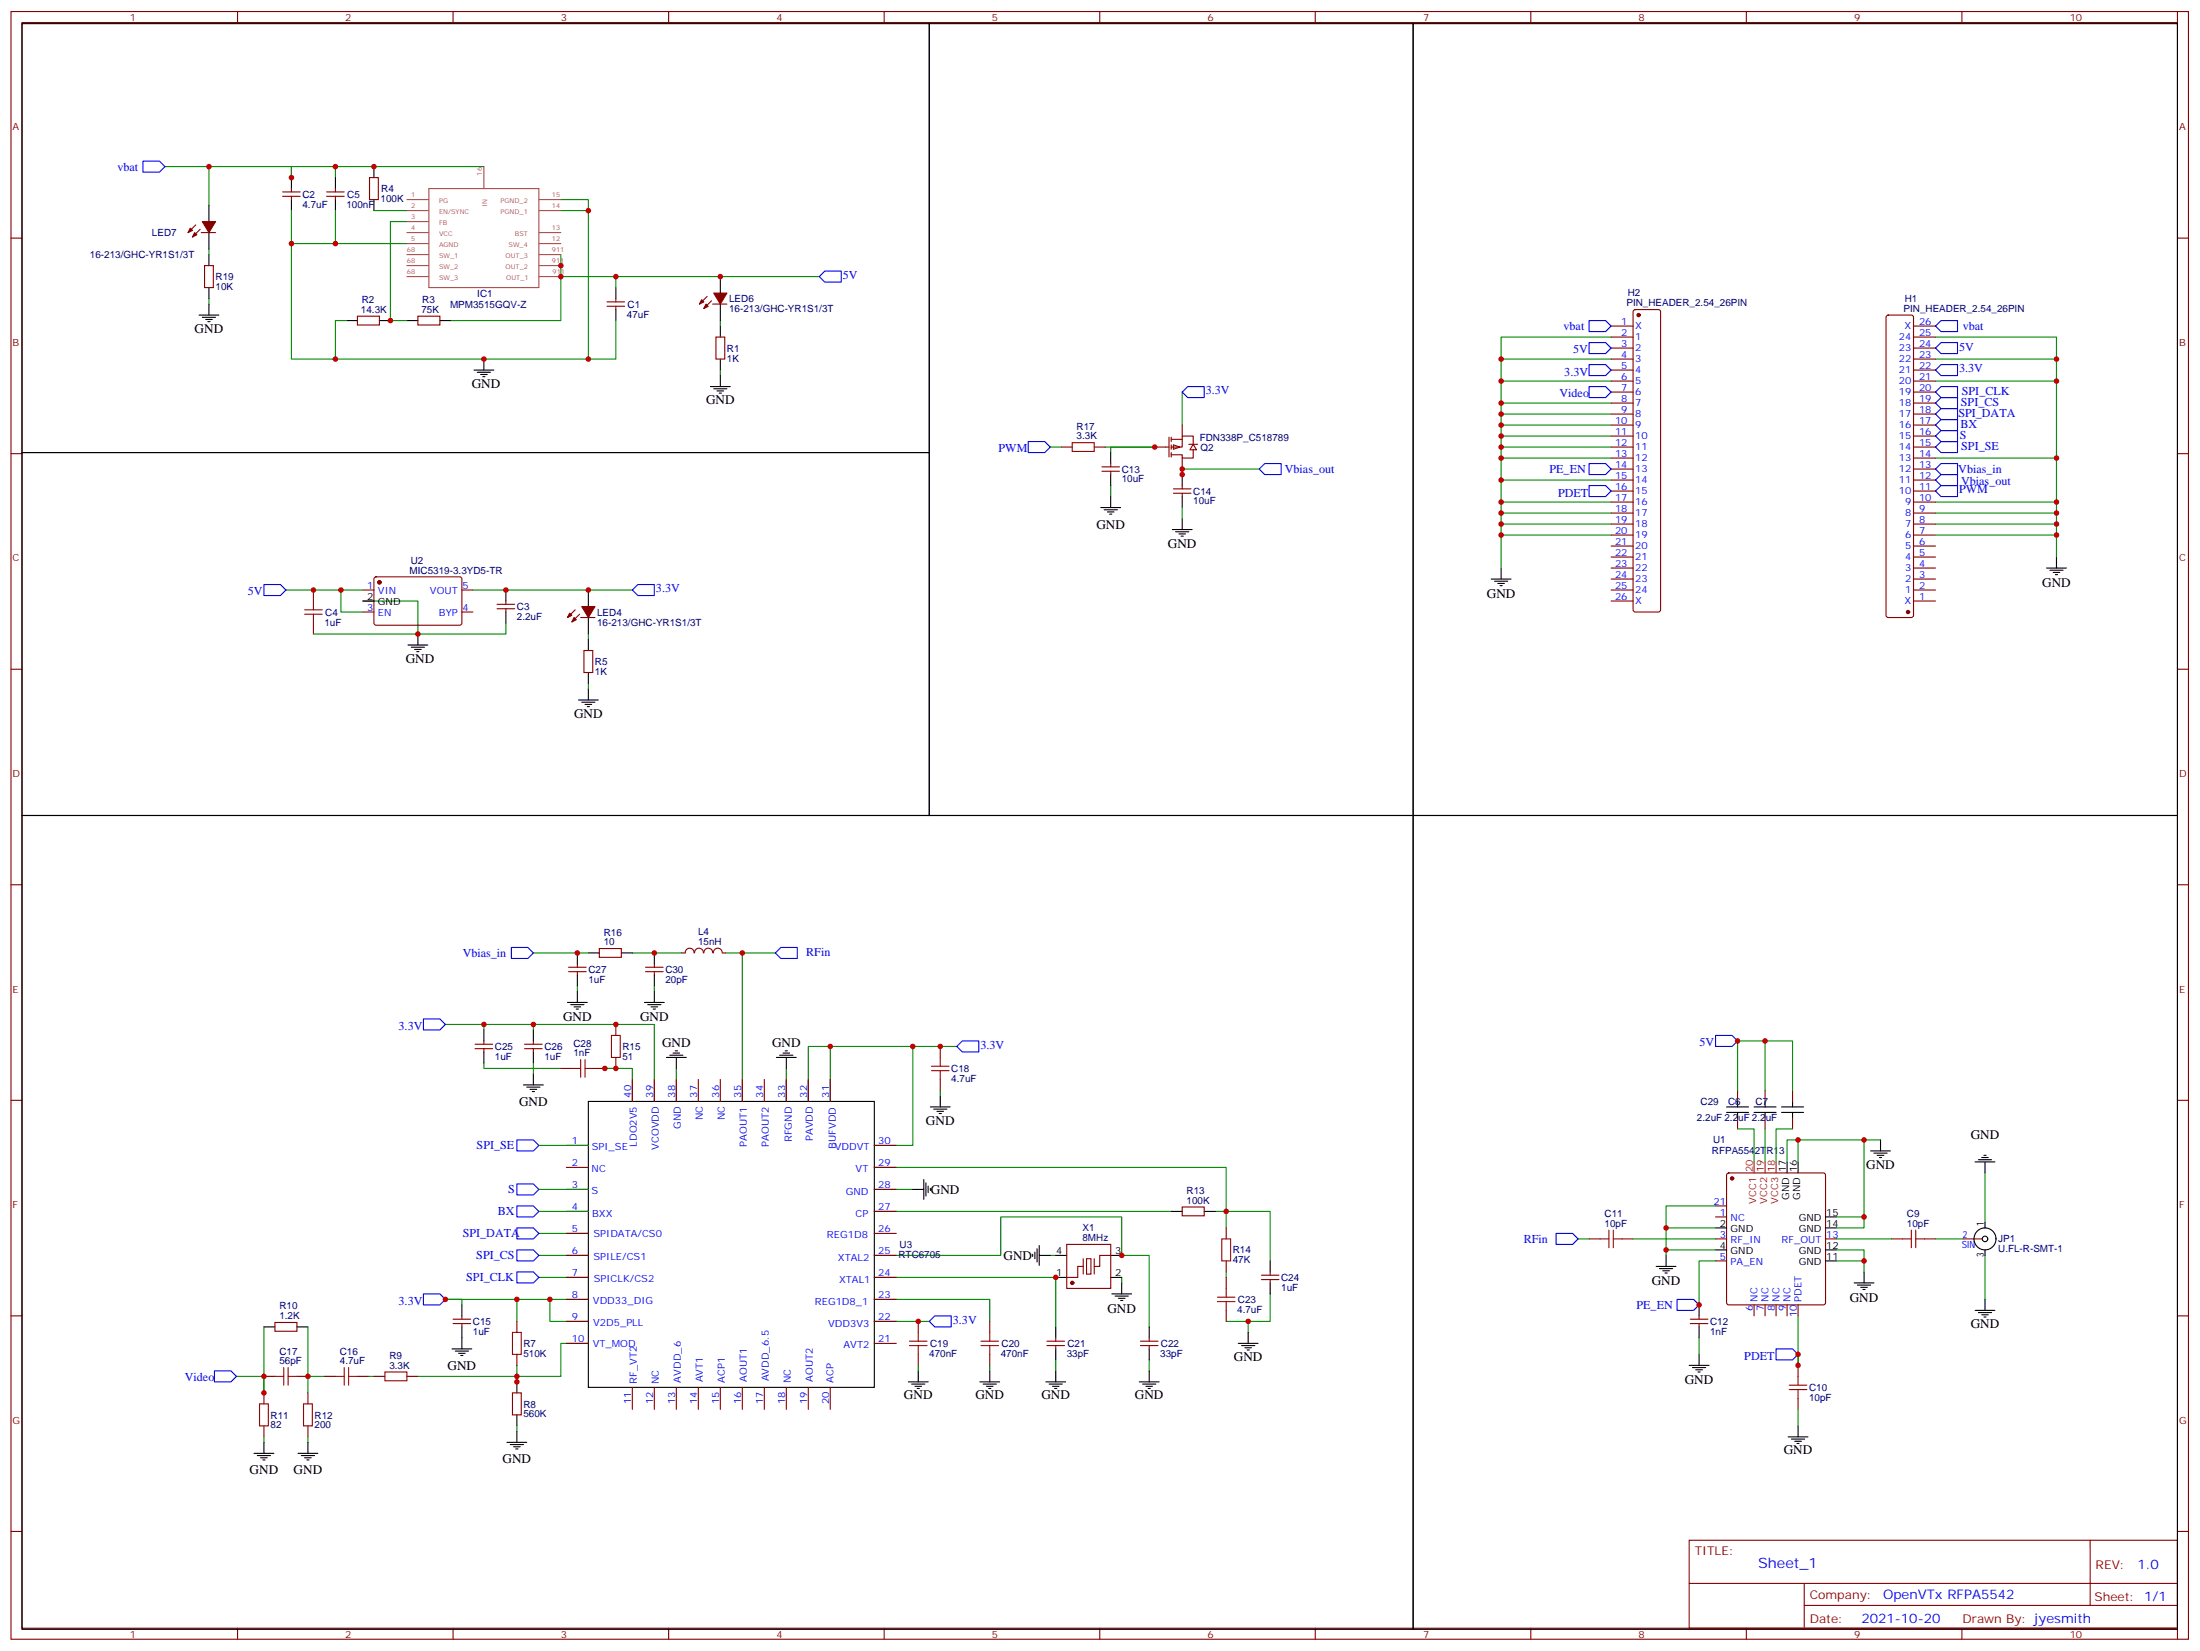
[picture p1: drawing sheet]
<svg xmlns="http://www.w3.org/2000/svg" width="706mm" height="530mm" viewBox="0 0 706 530" stroke-linecap="round" stroke-linejoin="round" font-family="sans-serif">
<g fill="none" stroke="#870000" stroke-width=".35">
<path d="M3.5 3.7h698.5v522.1h-698.5zM7.1 7.2h691.4v515.1h-691.4zM76.2 3.7v3.5M145.3 3.7v3.5M214.5 3.7v3.5M283.6 3.7v3.5M352.8 3.7v3.5M421.9 3.7v3.5M491.1 3.7v3.5M560.2 3.7v3.5M629.4 3.7v3.5M698.5 3.7v3.5"/>
<path d="M3.5 76.4h3.6M698.5 76.4h3.5M3.5 145.5h3.6M381.4 142.5h2.8M698.5 145.5h3.5M3.5 214.7h3.6M698.5 214.7h3.5M3.5 283.8h3.6M698.5 283.8h3.5M3.5 353h3.6M698.5 353h3.5M3.5 422.1h3.6"/>
<path d="M698.5 422.1h3.5M3.5 491.2h3.6M541.9 494.1h156.6v28.2h-156.6zM670.5 494.1v20.9M698.5 491.2h3.5M541.9 507.9h156.5M578.8 515h119.6M578.8 507.9v14.1M76.2 522.3v3.5M145.3 522.3v3.5M214.5 522.3v3.5M283.6 522.3v3.5"/>
<path d="M352.8 522.3v3.5M421.9 522.3v3.5M491.1 522.3v3.5M560.2 522.3v3.5M629.4 522.3v3.5M698.5 522.3v3.5"/>
</g>
<path d="M379.2 125.8v10.5" fill="none" stroke="#008700" stroke-width=".35"/>
<path d="M329.8 141.6h5.3l1.8 1.8-1.8 1.8h-5.3z" fill="none" stroke="#00f" stroke-width=".35"/>
<path d="M382.8 142.5l1 1.8h-2.1z" fill="#fff" stroke="#870000" stroke-width=".35"/>
<g fill="none" stroke="#870000" stroke-width=".35">
<path d="M118.5 57h2.9v7h-2.9zM62.8 72.1l-2.5 2.5M64.2 73.6l-2.5 2.4M64.6 74.6h4.5M90.7 63h5.6M90.7 61.6h5.6M93.5 60.5v1.1M93.5 63v1M104.8 63h5.6M104.8 61.6h5.6M107.6 60.5v1.1M107.6 63v1"/>
<path d="M65.6 85.2h2.8v7.1h-2.8zM194.7 98.2h5.7M194.7 96.8h5.7M197.6 95.8v1M197.6 98.2v1.1M226.8 95.1l-2.4 2.4M228.2 96.5l-2.4 2.5M228.6 97.5h4.6M524.1 99.5l.5-.2h7.4l.5 .2 .2 .5v95.6l-.2 .5-.5 .2h-7.4l-.5-.2-.2-.5v-95.6zM114.7 101.4h7v2.8h-7zM134.1 101.4h7v2.8h-7zM229.7 108.1h2.8v7.1h-2.8z"/>
<path d="M516.8 118.7h7.1M516.8 115.2h7.1M516.8 111.7h7.1M516.8 108.1h7.1M516.8 104.6h7.1M605.2 101.3l.5-.2h7.4l.5 .2 .2 .5v95.6l-.2 .5-.5 .2h-7.4l-.5-.2-.2-.5v-95.6zM613.8 118.7h7.1M613.8 115.2h7.1M613.8 111.7h7.1M613.8 108.1h7.1M613.8 104.6h7.1M379.2 136.3v3.6"/>
<path d="M516.8 139.9h7.1M516.8 136.3h7.1M516.8 132.8h7.1M516.8 129.3h7.1M516.8 125.8h7.1M516.8 122.2h7.1M613.8 139.9h7.1M613.8 136.3h7.1M613.8 132.8h7.1M613.8 129.3h7.1M613.8 125.8h7.1M613.8 122.2h7.1"/>
<path d="M340.4 143.4h3.6M351 143.4h3.5M353.5 151.2h5.6M353.5 149.8h5.6M356.3 148.7v1.1M356.3 151.2v1M370.4 143.4h4.6M375 140.2v6.4M375.7 140.2v1.4M375.7 142.7v1.4M375.7 145.2v1.4M375.7 140.9h3.5"/>
<path d="M376.4 142.7l2.1 .7-2.1 .7zM376.4 158.2h5.7M376.4 156.8h5.7M379.2 146.9v3.6M379.2 155.8v1M379.2 158.2v1.1M382.8 142.3v-2.4h-3.6v3.5h-3.5M382.8 144.1v2.8h-3.6v-1h-3.5M516.8 143.4h7.1M516.8 157.5h7.1M516.8 154h7.1M516.8 150.5h7.1"/>
<path d="M516.8 146.9h7.1M613.8 143.4h7.1M613.8 157.5h7.1M613.8 154h7.1M613.8 150.5h7.1M613.8 146.9h7.1M516.8 175.2h7.1M516.8 171.6h7.1M516.8 178.7h7.1M516.8 168.1h7.1M516.8 164.6h7.1M516.8 161h7.1"/>
<path d="M613.8 175.2h7.1M613.8 171.6h7.1M613.8 178.7h7.1M613.8 168.1h7.1M613.8 164.6h7.1M613.8 161h7.1M100.5 189.3v3.5M100.5 199.8v3.6M116.4 189.3h3.5M116.4 196.3h3.5M120.2 185.2l.4-.2 27.1 .1 .5 .6-.1 14.4-.6 .5-27.1-.1-.5-.7v-14.1zM148.2 189.3h3.5"/>
<path d="M148.2 196.3h3.5M159.5 195.3h5.6M159.5 193.9h5.6M162.3 192.8v1.1M162.3 195.3v1M184.5 195.6l-2.5 2.5M185.9 197l-2.5 2.5M186.3 198.1h4.6M516.8 189.3h7.1M516.8 182.2h7.1M516.8 185.7h7.1M516.8 192.8h7.1"/>
<path d="M613.8 189.3h7.1M613.8 182.2h7.1M613.8 185.7h7.1M613.8 192.8h7.1M187.3 208.7h2.8v7h-2.8zM182.4 311.7h5.6M182.4 310.3h5.6M185.2 309.2v1.1M185.2 311.7v1M192.3 304.3h7v2.8h-7zM207.1 311.7h5.6M207.1 310.3h5.6"/>
<path d="M209.9 309.2v1.1M209.9 311.7v1M218.7 305.7h1.1M219.8 305.7a1.41 1.41 0 0 1 1.4-1.5 1.41 1.41 0 0 1 1.4 1.5M222.8 305.7a1.41 1.41 0 0 1 1.4-1.5 1.41 1.41 0 0 1 1.4 1.5M225.8 305.7a1.41 1.41 0 0 1 1.4-1.5 1.41 1.41 0 0 1 1.4 1.5M228.8 305.7a1.41 1.41 0 0 1 1.5-1.5 1.41 1.41 0 0 1 1.4 1.5M231.8 305.7h1M152.4 336.4h5.6M152.4 335h5.6M155.2 333.9v1.1M155.2 336.4v1"/>
<path d="M168.3 336.4h5.6M168.3 335h5.6M171.1 333.9v1.1M171.1 336.4v1M197.6 328.6v3.5M197.6 339.2v3.5M301.6 335.7v3.5M179.9 342.7h3.5M190.5 342.7h3.5M202.8 346.3v7M209.9 346.3v7M217 346.3v7"/>
<path d="M224 346.3v7M231.1 346.3v7M238.1 346.3v7M245.2 346.3v7M252.2 346.3v7M259.3 346.3v7M266.3 346.3v7M301.6 346.3v3.5M557.4 349.8v3.5M557.4 358.6v3.5M566.2 349.8v3.5M566.2 358.6v3.5"/>
<path d="M575 349.8v3.5M575 358.6v3.5M181.7 367.4h7M181.7 374.5h7M280.5 367.4h7M280.5 374.5h7M554.1 376.4l.5-.2h30.3l.5 .2 .2 .5v41l-.2 .5-.5 .2h-30.3l-.5-.3-.2-.4v-41zM181.7 381.5h7M181.7 388.6h7M181.7 395.6h7M280.5 381.5h7M280.5 388.6h7"/>
<path d="M280.5 395.6h7M342.2 399.2h14.1v14.1h-14.1zM379.2 387.2h7.1v2.8h-7.1zM393.3 393.9v3.5M509.8 397.4h3.5M520.3 397.4h3.6M550.3 390.3h3.6M550.3 397.4h3.6M550.3 386.8h3.6M585.6 397.4h3.5M606.8 397.4h3.5M617.4 397.4h3.5"/>
<path d="M629.7 397.4h6M181.7 402.7h7M181.7 409.8h7M181.7 416.8h7M280.5 402.7h7M280.5 409.8h7M280.5 416.8h7M347.5 406.2h-1.8v3.6h-3.5M348.5 403.8h1.5v4.9h-1.5zM356.3 402.7h-3.5v3.5h-1.8M393.3 404.5v3.5M393.3 409.8v3.5"/>
<path d="M404.6 410.5h5.7M404.6 409h5.7M407.5 408v1M407.5 410.5v1M550.3 404.5h3.6M562.7 418.6v3.5M566.2 418.6v3.5M569.7 418.6v3.5M573.3 418.6v3.5M576.8 418.6v3.5M88.2 424.2h7v2.8h-7zM145.3 424.6h5.7"/>
<path d="M145.3 423.2h5.7M148.2 422.1v1.1M148.2 424.6v1M165.8 423.9v3.5M165.8 434.4v3.6M181.7 423.9h7M181.7 430.9h7M280.5 423.9h7M280.5 430.9h7M294.6 423.9v3.5M294.6 434.4v3.6M317.5 423.9v3.5"/>
<path d="M317.5 434.4v3.6M335.8 431.6h5.7M335.8 430.2h5.7M338.7 429.2v1M338.7 431.6v1.1M365.8 431.6h5.7M365.8 430.2h5.7M368.7 429.2v1M368.7 431.6v1.1M393.3 420.3v3.6M542.2 424.6h5.7M542.2 423.2h5.7"/>
<path d="M545 422.1v1.1M545 424.6v1M576.8 438v3.5M84.7 446.8v3.5M84.7 457.4v3.5M84.7 441.5h3.5M95.2 441.5h3.6M98.8 446.8v3.5M98.8 457.4v3.5M104.1 441.5h3.5M114.7 441.5h3.5M119.9 441.5h3.6"/>
<path d="M130.5 441.5h3.6M164.4 446.8h2.8v7h-2.8zM202.8 445v7.1M209.9 445v7.1M217 445v7.1M224 445v7.1M231.1 445v7.1M238.1 445v7.1M245.2 445v7.1M252.2 445v7.1M259.3 445v7.1M266.3 445v7.1"/>
<path d="M576.8 448.6v3.5"/>
</g>
<g fill="none" stroke="#000" stroke-width=".35">
<path d="M7.1 7.6h291v137.6h-291zM298.1 7.6h155.2v254h-155.2zM453.3 7.6h245.2v254h-245.2zM93.5 57v3.5M107.6 57v3.5M119.9 53.4v3.6M67 65.8v5.3M67 74.6v5.3M93.5 64v3.6M107.6 64v3.6M119.9 64v3.6M67 81.7v3.5"/>
<path d="M67 92.3v3.5M67 97.5v3.6M197.6 92.3v3.5M197.6 99.3v3.5M231.1 88.7v5.3M231.1 97.5v5.3M63.9 101.1h6.3M64.9 101.8h4.2M66 102.5h2.1M66.7 103.2h.7M111.1 102.8h3.6M121.7 102.8h3.5"/>
<path d="M130.5 102.8h3.6M141.1 102.8h3.5M152 118.7h6.4M153.1 119.4h4.2M155.2 115.2v3.5M231.1 104.6v3.5M231.1 115.2v3.5M154.2 120.1h2.1M154.9 120.8h.7M227.9 124h6.3M229 124.7h4.2M230 125.4h2.1"/>
<path d="M230.7 126.1h.7M231.1 120.5v3.5M7.1 145.2h291v116.4h-291zM356.3 145.2v3.5M356.3 152.2v3.6M356.3 159.3v3.5M379.2 152.2v3.6M379.2 159.3v3.5M353.1 162.8h6.4M354.2 163.5h4.2M355.2 164.2h2.2M356 164.9h.7"/>
<path d="M376.1 169.9h6.3M377.1 170.6h4.3M378.2 171.3h2.1M378.9 172h.7M379.2 166.3v3.6M659.7 178.7v3.5M116.4 192.8h3.5M162.3 189.3v3.5M162.3 196.3v3.5M188.7 189.3v5.3M188.7 198.1v5.3M478.4 185.7h6.3"/>
<path d="M479.4 186.4h4.3M480.5 187.1h2.1M481.2 187.9h.7M481.5 182.2v3.5M656.5 182.2h6.4M657.6 182.9h4.2M658.6 183.6h2.2M659.3 184.3h.7M130.9 206.9h6.3M131.9 207.6h4.3M133 208.3h2.1M133.7 209h.7"/>
<path d="M134.1 203.4v3.5M188.7 205.1v3.6M188.7 215.7v3.6M185.6 224.5h6.3M186.6 225.2h4.3M187.7 226h2.1M188.4 226.7h.7M188.7 221v3.5M7.1 261.6h446.2v261h-446.2zM453.3 261.6h245.2v261h-245.2zM185.2 305.7v3.5M185.2 312.7v3.6"/>
<path d="M185.2 318v3.6M188.7 305.7h3.6M199.3 305.7h3.5M209.9 305.7v3.5M209.9 312.7v3.6M209.9 318v3.6M155.2 330.4v3.5M155.2 337.4v3.6M171.1 330.4v3.5M171.1 337.4v3.6M182 321.6h6.4M183.1 322.3h4.2"/>
<path d="M184.1 323h2.2M184.9 323.7h.7M206.7 321.6h6.4M207.8 322.3h4.2M208.8 323h2.2M209.5 323.7h.8M213.8 339.2h6.3M214.8 338.5h4.3M215.9 337.8h2.1M216.6 337.1h.7M217 339.2v3.5M249.1 339.2h6.3"/>
<path d="M250.1 338.5h4.3M251.2 337.8h2.1M251.9 337.1h.7M252.2 339.2v3.5M167.9 348h6.4M169 348.7h4.2M170 349.4h2.2M170.7 350.1h.7M171.1 344.5v3.5M188.7 353.3h91.8v91.7h-91.8zM298.4 355.1h6.4M299.5 355.8h4.2"/>
<path d="M300.6 356.5h2.1M301.3 357.2h.7M301.6 351.5v3.6M553.9 355.1h7M553.9 356.8h7M557.4 353.3v1.8M557.4 356.8v1.8M562.7 355.1h7M562.7 356.8h7M566.2 353.3v1.8M566.2 356.8v1.8M571.5 355.1h7.1"/>
<path d="M571.5 356.8h7.1M575 353.3v1.8M575 356.8v1.8M296.3 378.4v6.3M297 379.4v4.2M573.3 372.7v3.5M576.8 372.7v3.5M600.1 369.2h6.3M601.1 369.9h4.3M602.2 370.6h2.1M602.9 371.3h.7M603.2 365.7v3.5"/>
<path d="M633.6 372.7h6.3M634.6 372h4.3M635.7 371.3h2.1M636.4 370.6h.7M636.8 372.7v3.5M292.8 381.5h3.5M297.7 380.5v2.1M298.4 381.2v.7M333.4 399.5v6.4M375.7 388.6h3.5M386.3 388.6h3.5M550.3 393.9h3.6"/>
<path d="M585.6 393.9h3.5M585.6 390.3h3.5M636.8 392.1v1.8M148.2 418.6v3.5M331.3 402.3v.7M332 401.6v2.2M332.7 400.6v4.2M333.4 402.7h3.5M338.7 402.7h3.5M338.7 409.8h3.5M356.3 402.7h3.5M356.3 409.8h3.5"/>
<path d="M356.7 415h6.3M357.7 415.7h4.2M358.8 416.5h2.1M359.5 417.2h.7M359.8 411.5v3.5M407.5 404.5v3.5M407.5 411.5v3.5M531.3 406.2h6.3M532.3 406.9h4.3M533.4 407.6h2.1M534.1 408.3h.7M534.5 402.7v3.5"/>
<path d="M545 418.6v3.5M550.3 400.9h3.6M585.6 400.9h3.5M585.6 404.5h3.5M594.8 411.5h6.3M595.8 412.2h4.3M596.9 412.9h2.1M597.6 413.6h.7M598 408v3.5M636.8 400.9v1.8M636.8 416.8v3.5M84.7 425.6h3.5"/>
<path d="M95.2 425.6h3.6M145 432.7h6.3M146 433.4h4.3M147.1 434.1h2.1M147.8 434.8h.7M148.2 425.6v7.1M294.6 439.7v3.6M317.5 439.7v3.6M338.7 425.6v3.6M338.7 432.7v3.5M338.7 439.7v3.6M368.7 425.6v3.6"/>
<path d="M368.7 432.7v3.5M368.7 439.7v3.6M397.2 430.9h6.4M398.3 431.6h4.2M399.3 432.3h2.2M400 433h.8M400.4 427.4v3.5M541.9 438h6.3M542.9 438.7h4.3M544 439.4h2.1M545 425.6v3.6M545 434.4v3.6"/>
<path d="M633.6 420.3h6.3M634.6 421h4.3M635.7 421.7h2.1M636.4 422.5h.7M165.8 443.3v3.5M165.8 453.8v3.6M165.8 459.1v3.6M291.4 443.3h6.3M292.5 444h4.2M293.5 444.7h2.1M294.2 445.4h.7M314.3 443.3h6.4"/>
<path d="M315.4 444h4.2M316.4 444.7h2.2M317.1 445.4h.8M335.5 443.3h6.3M336.5 444h4.3M337.6 444.7h2.1M338.3 445.4h.7M365.5 443.3h6.3M366.5 444h4.3M367.6 444.7h2.1M368.3 445.4h.7M544.7 440.1h.7"/>
<path d="M576.8 457.4v3.5M81.5 466.2h6.3M82.5 466.9h4.3M83.6 467.6h2.1M84.3 468.3h.7M84.7 462.7v3.5M95.6 466.2h6.4M96.7 466.9h4.2M97.7 467.6h2.1M98.4 468.3h.7M98.8 462.7v3.5M162.6 462.7h6.4"/>
<path d="M163.7 463.4h4.2M164.7 464.1h2.2M165.5 464.8h.7M573.6 460.9h6.4M574.7 461.6h4.2M575.7 462.3h2.1M576.4 463h.7"/>
<circle cx="636.8" cy="397.4" r="3.5"/>
<circle cx="636.8" cy="397.4" r=".88"/>
</g>
<g fill="none" stroke="#008700" stroke-width=".35">
<path d="M52.9 53.4h40.6v3.6v-3.6h61.7M67 53.4v12.4M107.6 53.4v3.6M67 79.9v1.8M93.5 67.6v47.6h104.1v-12.4M93.5 78.1h37M107.6 67.6v10.5M119.9 67.6h10.6M130.5 71.1h-5.3v31.7h5.3M179.9 64h8.8v51.2M179.9 67.6h8.8M67 95.8v1.7"/>
<path d="M179.9 88.7v14.1h-35.3M179.9 81.7v7h17.7v3.6M197.6 88.7h65.2M111.1 102.8h-3.5v12.4M231.1 102.8v1.8M231.1 118.7v1.8M481.5 115.2h35.3M516.8 108.1h-35.3v74.1M620.9 108.1h38.8v70.6M620.9 115.2h38.8M481.5 122.2h35.3M481.5 129.3h35.3"/>
<path d="M481.5 139.9h35.3M481.5 136.3h35.3M481.5 132.8h35.3M620.9 122.2h38.8M336.9 143.4h3.5M354.5 143.4h15.9h-14.1v1.8M356.3 155.8v3.5M379.2 150.5v1.7v-1.7h24.7M481.5 143.4h35.3M481.5 146.9h35.3M481.5 154h35.3M620.9 146.9h38.8"/>
<path d="M379.2 162.8v3.5M481.5 161h35.3M481.5 164.6h35.3M481.5 168.1h35.3M481.5 171.6h35.3M620.9 161h38.8M620.9 164.6h38.8M620.9 168.1h38.8M620.9 171.6h38.8M91.7 189.3h24.7M109.4 189.3v7h7M116.4 192.8h17.7v10.6"/>
<path d="M151.7 189.3h51.1M162.3 199.8v3.6h-61.8M188.7 203.4v1.7M188.7 219.3v1.7M171.1 305.7h17.6M185.2 316.3v1.7M202.8 305.7h15.9M209.9 316.3v1.7M232.8 305.7h5.3M248.7 305.7h-10.6v47.6M142.9 328.6h12.3v1.8M155.2 328.6h54.7v24.7"/>
<path d="M171.1 328.6v1.8M266.3 335.7h-7v17.6M292.8 335.7h-26.5v17.6M306.9 335.7h-14.1v31.7h-12.3M566.2 333.9h8.8v15.9M155.2 341v1.7h24.7M171.1 341v3.5M197.6 342.7h-3.6h8.8v10.6M217 342.7v10.6M252.2 342.7v10.6M301.6 349.8v1.7M557.4 349.8v-15.9h8.8v15.9"/>
<path d="M172.9 367.4h15.8M280.5 374.5h112.8v14.1h-3.5M557.4 362.1h5.3v10.6M566.2 362.1v10.6M575 362.1h-5.3v10.6M576.8 365.7v7M598 365.7v28.2h-8.9M603.2 365.7h-29.9v7M636.8 376.2v15.9M172.9 388.6h15.8M172.9 381.5h15.8M172.9 395.6h15.8"/>
<path d="M280.5 388.6h95.2M280.5 381.5h12.3M393.3 393.9v-5.3h14.2v15.9M506.2 397.4h3.6M523.9 397.4h26.4M550.3 393.9h-15.8v7M550.3 386.8h-15.8v7.1M589.1 397.4h17.7M589.1 390.3h8.9M620.9 397.4h8.8M165.8 416.8v7.1M172.9 402.7h15.8"/>
<path d="M172.9 409.8h15.8M176.4 416.8v7.1h12.3M188.7 416.8h-45.8h5.3v1.8M280.5 402.7h40.5v-12.4h38.8v12.4h8.9v22.9M280.5 409.8h58.2v15.8M280.5 416.8h37v7.1M336.9 402.7h1.8M359.8 409.8v1.7M393.3 408v1.8M407.5 415v8.9h-14.2M550.3 400.9h-15.8v1.8M550.3 404.5h-5.3v14.1"/>
<path d="M589.1 400.9h8.9v7.1M589.1 404.5h8.9M636.8 402.7v14.1M84.7 425.6v21.2v-5.3h-8.9M98.8 425.6v15.9h5.3M188.7 430.9h-8.8v10.6h-14.1v1.8v-5.3M280.5 423.9h17.6M294.6 438v1.7M317.5 438v1.7M338.7 436.2v3.5M368.7 436.2v3.5M400.4 423.9v3.5"/>
<path d="M545 429.2v5.2M576.8 422.1v15.9M98.8 441.5v5.3M118.2 441.5h1.7M134.1 441.5h31.7M165.8 457.4v1.7M576.8 452.1v5.3M84.7 460.9v1.8M98.8 460.9v1.8"/>
</g>
<g fill="none" stroke="#a10000" stroke-width=".35">
<path d="M344 142h7v2.8h-7zM97.7 197h5.7M97.7 195.6h5.7M100.5 192.8v2.8M100.5 197v2.8M186.3 339.9v5.6M187.7 339.9v5.6M196.1 332.1h2.9v7.1h-2.9zM301.6 339.2v2.8M183.4 342.7h2.9M187.7 342.7h2.8M298.8 343.4h5.6"/>
<path d="M298.8 342h5.6M301.6 343.4v2.9M391.9 397.4h2.9v7.1h-2.9zM513.3 397.4h2.8M516.1 394.6v5.6M517.5 397.4h2.8M517.5 394.6v5.6M610.3 397.4h2.8M613.1 394.6v5.6M614.5 397.4h2.9M614.5 394.6v5.6M390.5 416.1h5.7"/>
<path d="M390.5 417.5h5.7M393.3 413.3v2.8M393.3 417.5v2.8M91 438.7v5.6M92.4 438.7v5.6M110.4 438.7v5.6M111.8 438.7v5.6M164.4 427.4h2.8v7h-2.8zM291.7 431.6h5.7M291.7 430.2h5.7M294.6 427.4v2.8M294.6 431.6v2.8"/>
<path d="M314.7 431.6h5.6M314.7 430.2h5.6M317.5 427.4v2.8M317.5 431.6v2.8M83.3 450.3h2.8v7.1h-2.8zM88.2 441.5h2.8M92.4 441.5h2.8M97.4 450.3h2.8v7.1h-2.8zM107.6 441.5h2.8M111.8 441.5h2.9M123.5 440.1h7v2.8h-7zM574 445.7h5.6"/>
<path d="M574 444.3h5.6M576.8 441.5v2.8M576.8 445.7v2.9"/>
</g>
<g fill="#870000" stroke="#870000" stroke-width=".35">
<path d="M64.9 71.1h4.2l-2.1 3.5z"/>
<path d="M62.4 74.6l.7 .7-1.4 .7z"/>
<path d="M61 73.2l.7 .7-1.4 .7z"/>
<path d="M229 94h4.2l-2.1 3.5z"/>
<path d="M226.5 97.5l.7 .7-1.4 .8z"/>
<path d="M225.1 96.1l.7 .7-1.4 .7z"/>
<path d="M186.6 194.6h4.3l-2.2 3.5z"/>
<path d="M184.1 198.1l.8 .7-1.5 .7z"/>
<path d="M182.7 196.7l.7 .7-1.4 .7z"/>
<circle cx="344" cy="411.5" r=".53"/>
<circle cx="555.6" cy="378" r=".53"/>
<circle cx="121.7" cy="186.8" r=".53"/>
<circle cx="612.1" cy="196.3" r=".53"/>
<circle cx="525.6" cy="101.1" r=".53"/>
</g>
<path d="M347.5 403.8v4.9M351 403.8v4.9" fill="none" stroke="#871200" stroke-width=".35"/>
<g fill="none" stroke="#00f" stroke-width=".35">
<path d="M45.9 51.7h5.3l1.7 1.7-1.7 1.8h-5.3zM262.8 88.7l1.8-1.7h5.3v3.5h-5.3zM509.8 102.8h5.3l1.7 1.8-1.7 1.8h-5.3zM509.8 109.9h5.3l1.7 1.8-1.7 1.7h-5.3zM509.8 116.9h5.3l1.7 1.8-1.7 1.8h-5.3zM620.9 104.6l1.8-1.8h5.2v3.6h-5.2zM620.9 111.7l1.8-1.8h5.2v3.5h-5.2zM620.9 118.7l1.8-1.8h5.2v3.6h-5.2zM381 124h5.3v3.5h-5.3l-1.8-1.7zM509.8 124h5.3l1.7 1.8-1.7 1.7h-5.3zM620.9 139.9l1.8-1.8h5.2v3.5h-5.2zM620.9 136.3l1.8-1.7h5.2v3.5h-5.2z"/>
<path d="M620.9 132.8l1.8-1.7h5.2v3.5h-5.2zM620.9 129.3l1.8-1.8h5.2v3.6h-5.2zM620.9 125.8l1.8-1.8h5.2v3.5h-5.2zM405.7 148.7h5.3v3.5h-5.3l-1.8-1.7zM509.8 155.8h5.3l1.7 1.7-1.7 1.8h-5.3zM509.8 148.7h5.3l1.7 1.8-1.7 1.7h-5.3zM620.9 143.4l1.8-1.8h5.2v3.6h-5.2zM620.9 157.5l1.8-1.7h5.2v3.5h-5.2zM620.9 154l1.8-1.8h5.2v3.6h-5.2zM620.9 150.5l1.8-1.8h5.2v3.5h-5.2zM84.7 187.5h5.3l1.7 1.8-1.7 1.7h-5.3zM202.8 189.3l1.8-1.8h5.3v3.5h-5.3z"/>
<path d="M164 303.9h5.3l1.8 1.8-1.8 1.7h-5.3zM248.7 305.7l1.8-1.8h5.3v3.5h-5.3zM135.8 326.8h5.3l1.8 1.8-1.8 1.8h-5.3zM306.9 335.7l1.8-1.8h5.3v3.5h-5.3zM550.3 332.1h5.3l1.8 1.8-1.8 1.8h-5.3zM165.8 365.7h5.3l1.8 1.7-1.8 1.8h-5.3zM165.8 379.8h5.3l1.8 1.7-1.8 1.8h-5.3zM165.8 393.9h5.3l1.8 1.7-1.8 1.8h-5.3zM165.8 386.8h5.3l1.8 1.8-1.8 1.7h-5.3zM499.2 395.6h5.3l1.7 1.8-1.7 1.8h-5.3zM135.8 415h5.3l1.8 1.8-1.8 1.8h-5.3zM165.8 408h5.3l1.8 1.8-1.8 1.7h-5.3z"/>
<path d="M165.8 400.9h5.3l1.8 1.8-1.8 1.8h-5.3zM538 416.8h5.3l1.7 1.8-1.7 1.7h-5.3zM68.8 439.7h5.3l1.7 1.8-1.7 1.8h-5.3zM298.1 423.9l1.8-1.8h5.3v3.5h-5.3zM569.7 432.7h5.3l1.8 1.7-1.8 1.8h-5.3z"/>
</g>
<path d="M562.7 372.7v3.5M566.2 372.7v3.5M569.7 372.7v3.5" fill="none" stroke="#f00" stroke-width=".35"/>
<g fill="none" stroke="#a64a4a" stroke-width=".35">
<path d="M155.2 53.4v7M130.5 64h7M130.5 67.6h7M130.5 71.1h7M130.5 74.6h7M130.5 78.1h7M137.6 60.5h35.3v31.8h-35.3zM173 64h6.9M173 67.6h6.9M173 74.6h6.9M173 78.1h6.9M130.5 81.7h7"/>
<path d="M130.5 85.2h7M130.5 88.7h7M173 81.7h6.9M173 85.2h6.9M173 88.7h6.9"/>
</g>
<g fill="#c00">
<circle cx="370.4" cy="143.4" r=".88"/>
<circle cx="238.1" cy="305.7" r=".88"/>
<circle cx="209.9" cy="305.7" r=".88"/>
<circle cx="194" cy="342.7" r=".88"/>
<circle cx="197.6" cy="328.6" r=".88"/>
<circle cx="197.6" cy="342.7" r=".88"/>
<circle cx="171.1" cy="328.6" r=".88"/>
<circle cx="155.2" cy="328.6" r=".88"/>
<circle cx="400.4" cy="423.9" r=".88"/>
<circle cx="393.3" cy="388.6" r=".88"/>
<circle cx="266.3" cy="335.7" r=".88"/>
<circle cx="359.8" cy="402.7" r=".88"/>
<circle cx="338.7" cy="409.8" r=".88"/>
<circle cx="294.6" cy="423.9" r=".88"/>
<circle cx="292.8" cy="335.7" r=".88"/>
<circle cx="301.6" cy="335.7" r=".88"/>
<circle cx="98.8" cy="441.5" r=".88"/>
<circle cx="84.7" cy="446.8" r=".88"/>
<circle cx="84.7" cy="441.5" r=".88"/>
<circle cx="165.8" cy="441.5" r=".88"/>
<circle cx="165.8" cy="443.3" r=".88"/>
<circle cx="165.8" cy="416.8" r=".88"/>
<circle cx="176.4" cy="416.8" r=".88"/>
<circle cx="185.2" cy="305.7" r=".88"/>
<circle cx="231.1" cy="88.7" r=".88"/>
<circle cx="197.6" cy="88.7" r=".88"/>
<circle cx="67" cy="53.4" r=".88"/>
<circle cx="179.9" cy="88.7" r=".88"/>
<circle cx="107.6" cy="53.4" r=".88"/>
<circle cx="119.9" cy="53.4" r=".88"/>
<circle cx="93.5" cy="78.1" r=".88"/>
<circle cx="188.7" cy="115.2" r=".88"/>
<circle cx="107.6" cy="115.2" r=".88"/>
<circle cx="155.2" cy="115.2" r=".88"/>
<circle cx="125.2" cy="102.8" r=".88"/>
<circle cx="179.9" cy="85.2" r=".88"/>
<circle cx="188.7" cy="67.6" r=".88"/>
<circle cx="107.6" cy="78.1" r=".88"/>
<circle cx="93.5" cy="57" r=".88"/>
<circle cx="162.3" cy="189.3" r=".88"/>
<circle cx="100.5" cy="189.3" r=".88"/>
<circle cx="134.1" cy="203.4" r=".88"/>
<circle cx="109.4" cy="189.3" r=".88"/>
<circle cx="188.7" cy="189.3" r=".88"/>
<circle cx="576.8" cy="365.7" r=".88"/>
<circle cx="576.8" cy="434.4" r=".88"/>
<circle cx="534.5" cy="400.9" r=".88"/>
<circle cx="598" cy="365.7" r=".88"/>
<circle cx="598" cy="390.3" r=".88"/>
<circle cx="481.5" cy="115.2" r=".88"/>
<circle cx="481.5" cy="122.2" r=".88"/>
<circle cx="481.5" cy="129.3" r=".88"/>
<circle cx="659.7" cy="115.2" r=".88"/>
<circle cx="659.7" cy="122.2" r=".88"/>
<circle cx="659.7" cy="146.9" r=".88"/>
<circle cx="659.7" cy="161" r=".88"/>
<circle cx="659.7" cy="164.6" r=".88"/>
<circle cx="659.7" cy="168.1" r=".88"/>
<circle cx="659.7" cy="171.6" r=".88"/>
<circle cx="481.5" cy="171.6" r=".88"/>
<circle cx="481.5" cy="168.1" r=".88"/>
<circle cx="481.5" cy="164.6" r=".88"/>
<circle cx="481.5" cy="161" r=".88"/>
<circle cx="481.5" cy="154" r=".88"/>
<circle cx="481.5" cy="146.9" r=".88"/>
<circle cx="481.5" cy="143.4" r=".88"/>
<circle cx="481.5" cy="139.9" r=".88"/>
<circle cx="481.5" cy="136.3" r=".88"/>
<circle cx="481.5" cy="132.8" r=".88"/>
<circle cx="379.2" cy="150.5" r=".88"/>
<circle cx="379.2" cy="152.2" r=".88"/>
<circle cx="576.8" cy="438" r=".88"/>
<circle cx="545" cy="418.6" r=".88"/>
<circle cx="534.5" cy="393.9" r=".88"/>
<circle cx="598" cy="404.5" r=".88"/>
<circle cx="557.4" cy="333.9" r=".88"/>
<circle cx="566.2" cy="333.9" r=".88"/>
<circle cx="142.9" cy="416.8" r=".88"/>
</g>
<text font-size="4.6" fill="#00f" x="564" y="503.1">Sheet_1</text>
<g font-size="4.2">
<text x="62.4" y="106.7">GND</text>
<text x="151.3" y="124.4">GND</text>
<text x="226.5" y="129.6">GND</text>
<text x="351.7" y="169.5">GND</text>
<text x="374.6" y="175.9">GND</text>
<text x="477" y="191.7">GND</text>
<text x="655.1" y="188.2">GND</text>
<text x="130.2" y="212.5">GND</text>
<text x="184.1" y="230.2">GND</text>
<text x="180.6" y="327.6">GND</text>
<text x="205.3" y="327.6">GND</text>
<text x="212.4" y="336">GND</text>
<text x="247.6" y="336">GND</text>
<text x="166.5" y="354.7">GND</text>
<text x="297" y="360.7">GND</text>
<text x="632.2" y="365.3">GND</text>
<text x="598.7" y="374.8">GND</text>
<text x="298.6" y="382.9">GND</text>
<text x="321.9" y="404.1">GND</text>
<text x="529.9" y="412.2">GND</text>
<text x="593.4" y="417.5">GND</text>
<text x="355.2" y="421.1">GND</text>
<text x="632.2" y="426">GND</text>
<text x="395.8" y="436.6">GND</text>
<text x="143.6" y="439.4">GND</text>
<text x="540.5" y="444">GND</text>
<text x="290" y="448.9">GND</text>
<text x="312.9" y="448.9">GND</text>
<text x="334.1" y="448.9">GND</text>
<text x="364.1" y="448.9">GND</text>
<text x="572.2" y="466.5">GND</text>
<text x="80.1" y="472.9">GND</text>
<text x="94.2" y="472.9">GND</text>
<text x="161.2" y="469.4">GND</text>
</g>
<g font-size="4.2" fill="#00f">
<text x="685.7" y="503.3">1.0</text>
<text x="604" y="512.9">OpenVTx RFPA5542</text>
<text x="597.1" y="520.7">2021-10-20</text>
</g>
<g font-size="3.9" fill="#00f">
<text x="37.7" y="54.8">vbat</text>
<text x="270.4" y="89.5">5V</text>
<text x="501.6" y="105.9">vbat</text>
<text x="629.7" y="105.8">vbat</text>
<text x="504.6" y="113.2">5V</text>
<text x="628.5" y="112.6">5V</text>
<text x="628.5" y="119.4">3.3V</text>
<text x="501.8" y="120.5">3.3V</text>
<text x="386.8" y="126.5">3.3V</text>
<text x="500.3" y="127.3">Video</text>
<text x="629" y="130.3">SPI_CS</text>
<text x="629.3" y="126.8">SPI_CLK</text>
<text x="628.2" y="133.9">SPI_DATA</text>
<text x="628.9" y="137.4">BX</text>
<text x="628.7" y="140.9">S</text>
<text x="320.3" y="145.1">PWM</text>
<text x="629.1" y="144.4">SPI_SE</text>
<text x="412.2" y="151.8">Vbias_out</text>
<text x="497.1" y="151.7">PE_EN</text>
<text x="628.2" y="151.7">Vbias_in</text>
<text x="629.1" y="155.4">Vbias_out</text>
<text x="499.8" y="159.3">PDET</text>
<text x="628.5" y="158.3">PWM</text>
<text x="79.5" y="191">5V</text>
<text x="210.4" y="190">3.3V</text>
<text x="148.4" y="307">Vbias_in</text>
<text x="258.6" y="306.8">RFin</text>
<text x="127.9" y="330.4">3.3V</text>
<text x="545.2" y="335.6">5V</text>
<text x="314.5" y="336.4">3.3V</text>
<text x="152.9" y="368.7">SPI_SE</text>
<text x="163" y="382.8">S</text>
<text x="159.7" y="389.9">BX</text>
<text x="148.5" y="396.9">SPI_DATA</text>
<text x="488.8" y="398.8">RFin</text>
<text x="152.8" y="404">SPI_CS</text>
<text x="149.6" y="411.1">SPI_CLK</text>
<text x="127.9" y="418.6">3.3V</text>
<text x="525" y="419.8">PE_EN</text>
<text x="305.7" y="424.6">3.3V</text>
<text x="559.5" y="436.2">PDET</text>
<text x="59.3" y="443">Video</text>
</g>
<g font-size="3.9" fill="#800">
<text x="543.6" y="498.7">TITLE:</text>
<text x="672.3" y="503.3">REV:</text>
<text x="580.5" y="512.9">Company:</text>
<text x="671.9" y="513.5">Sheet: 1/1</text>
<text x="580.5" y="520.5">Date:</text>
<text x="629.6" y="520.6">Drawn By: jyesmith</text>
</g>
<g font-size="3.2" fill="#800">
<text x="41.6" y="6.7">1</text>
<text x="110.8" y="6.7">2</text>
<text x="179.9" y="6.7">3</text>
<text x="249.1" y="6.7">4</text>
<text x="318.2" y="6.7">5</text>
<text x="387.3" y="6.7">6</text>
<text x="456.5" y="6.7">7</text>
<text x="525.6" y="6.7">8</text>
<text x="594.8" y="6.7">9</text>
<text x="663.9" y="6.7">10</text>
<text x="4.1" y="41.8">A</text>
<text x="699" y="41.8">A</text>
<text x="4.1" y="110.9">B</text>
<text x="699" y="110.9">B</text>
<text x="4.1" y="180.1">C</text>
<text x="699" y="180.1">C</text>
<text x="4.1" y="249.2">D</text>
<text x="699" y="249.2">D</text>
<text x="4.1" y="318.4">E</text>
<text x="699" y="318.4">E</text>
<text x="4.1" y="387.5">F</text>
<text x="699" y="387.5">F</text>
<text x="4.1" y="456.7">G</text>
<text x="699" y="456.7">G</text>
<text x="41.6" y="525.3">1</text>
<text x="110.8" y="525.3">2</text>
<text x="179.9" y="525.3">3</text>
<text x="249.1" y="525.3">4</text>
<text x="318.2" y="525.3">5</text>
<text x="387.3" y="525.3">6</text>
<text x="456.5" y="525.3">7</text>
<text x="525.6" y="525.3">8</text>
<text x="594.8" y="525.3">9</text>
<text x="663.9" y="525.3">10</text>
</g>
<g font-size="3.2" fill="#000080">
<text x="97" y="63.4">C2</text>
<text x="111.4" y="63.4">C5</text>
<text x="122.1" y="64.9">100K</text>
<text x="122.3" y="61.6">R4</text>
<text x="97" y="66.6">4.7uF</text>
<text x="111.1" y="66.6">100nF</text>
<text x="48.8" y="75.7">LED7</text>
<text x="28.9" y="82.8">16-213/GHC-YR1S1/3T</text>
<text x="69.1" y="89.9">R19</text>
<text x="69.1" y="93">10K</text>
<text x="153.1" y="95.1">IC1</text>
<text x="522.1" y="95">H2</text>
<text x="115.8" y="100.4">14.3K</text>
<text x="116" y="97.1">R2</text>
<text x="135.2" y="100.4">75K</text>
<text x="135.4" y="97.1">R3</text>
<text x="144.4" y="98.7">MPM3515GQV-Z</text>
<text x="201.1" y="101.9">47uF</text>
<text x="201.3" y="98.7">C1</text>
<text x="233.9" y="100.1">16-213/GHC-YR1S1/3T</text>
<text x="233.9" y="96.9">LED6</text>
<text x="521.7" y="98.2">PIN_HEADER_2.54_26PIN</text>
<text x="610.6" y="100">PIN_HEADER_2.54_26PIN</text>
<text x="611" y="96.7">H1</text>
<text x="233.2" y="112.8">R1</text>
<text x="233.2" y="116">1K</text>
<text x="345.4" y="137.8">R17</text>
<text x="345.4" y="140.9">3.3K</text>
<text x="384.9" y="141.5">FDN338P_C518789</text>
<text x="385.1" y="144.7">Q2</text>
<text x="359.8" y="154.8">10uF</text>
<text x="359.8" y="151.6">C13</text>
<text x="382.8" y="161.8">10uF</text>
<text x="382.8" y="158.7">C14</text>
<text x="131.4" y="184">MIC5319-3.3YD5-TR</text>
<text x="131.8" y="180.8">U2</text>
<text x="104.3" y="197.5">C4</text>
<text x="165.8" y="195.7">C3</text>
<text x="191.6" y="197.5">LED4</text>
<text x="104.1" y="200.7">1uF</text>
<text x="165.8" y="198.9">2.2uF</text>
<text x="191.6" y="200.6">16-213/GHC-YR1S1/3T</text>
<text x="190.9" y="213.3">R5</text>
<text x="190.9" y="216.5">1K</text>
<text x="223.9" y="299.9">L4</text>
<text x="193.7" y="303.2">10</text>
<text x="193.7" y="300.1">R16</text>
<text x="223.9" y="303.1">15nH</text>
<text x="188.7" y="315.3">1uF</text>
<text x="188.7" y="312.1">C27</text>
<text x="213.4" y="315.3">20pF</text>
<text x="213.4" y="312.1">C30</text>
<text x="184" y="335.7">C28</text>
<text x="158.7" y="340">1uF</text>
<text x="158.7" y="336.8">C25</text>
<text x="174.6" y="340">1uF</text>
<text x="174.6" y="336.8">C26</text>
<text x="184" y="338.8">1nF</text>
<text x="199.7" y="340">51</text>
<text x="199.7" y="336.8">R15</text>
<text x="305.2" y="347">4.7uF</text>
<text x="305.2" y="343.9">C18</text>
<text x="544.4" y="359.7">2.2uF 2.2uF 2.2uF</text>
<text x="545.5" y="354.4">C29</text>
<text x="554.4" y="354.4">C6</text>
<text x="563.2" y="354.4">C7</text>
<text x="549.2" y="370.1">RFPA5542TR13</text>
<text x="549.6" y="366.8">U1</text>
<text x="380.7" y="382.9">R13</text>
<text x="380.7" y="386.1">100K</text>
<text x="347.2" y="394.7">X1</text>
<text x="514.7" y="393.5">10pF</text>
<text x="514.7" y="390.3">C11</text>
<text x="611.7" y="393.5">10pF</text>
<text x="611.7" y="390.3">C9</text>
<text x="288.6" y="400.2">U3</text>
<text x="347.2" y="397.9">8MHz</text>
<text x="641" y="401.7">U.FL-R-SMT-1</text>
<text x="641" y="398.6">JP1</text>
<text x="288.2" y="403.4">RTC6705</text>
<text x="395.5" y="405.3">47K</text>
<text x="395.5" y="402.1">R14</text>
<text x="411" y="410.9">C24</text>
<text x="397.1" y="417.9">C23</text>
<text x="411" y="414.1">1uF</text>
<text x="89.6" y="423.2">1.2K</text>
<text x="89.6" y="420">R10</text>
<text x="151.7" y="425">C15</text>
<text x="396.9" y="421.2">4.7uF</text>
<text x="548.6" y="425">C12</text>
<text x="151.7" y="428.2">1uF</text>
<text x="548.6" y="428.2">1nF</text>
<text x="89.6" y="437.6">56pF</text>
<text x="89.6" y="434.5">C17</text>
<text x="109" y="437.6">4.7uF</text>
<text x="109" y="434.5">C16</text>
<text x="124.9" y="435.9">R9</text>
<text x="167.9" y="435.2">510K</text>
<text x="167.9" y="432.1">R7</text>
<text x="298.1" y="435.3">470nF</text>
<text x="298.3" y="432.1">C19</text>
<text x="321" y="435.3">470nF</text>
<text x="321.3" y="432.1">C20</text>
<text x="342.2" y="435.3">33pF</text>
<text x="342.4" y="432.1">C21</text>
<text x="372.2" y="435.3">33pF</text>
<text x="372.4" y="432.1">C22</text>
<text x="124.9" y="439">3.3K</text>
<text x="580.3" y="449.4">10pF</text>
<text x="580.3" y="446.2">C10</text>
<text x="86.8" y="455">R11</text>
<text x="100.9" y="455">R12</text>
<text x="167.9" y="454.6">560K</text>
<text x="167.9" y="451.5">R8</text>
<text x="86.8" y="458.1">82</text>
<text x="100.9" y="458.1">200</text>
</g>
<g font-size="3.2" fill="#00f">
<text x="520.1" y="107.8">2</text>
<text x="520.1" y="104.2">1</text>
<text x="524.6" y="105.7">X</text>
<text x="611" y="105.7">X</text>
<text x="615.6" y="107.8">25</text>
<text x="615.6" y="104.2">26</text>
<text x="520.1" y="111.3">3</text>
<text x="524.6" y="112.7">2</text>
<text x="524.6" y="109.2">1</text>
<text x="609.1" y="112.7">23</text>
<text x="609.1" y="109.2">24</text>
<text x="615.6" y="111.3">24</text>
<text x="520.1" y="118.4">5</text>
<text x="520.1" y="114.8">4</text>
<text x="524.6" y="119.8">4</text>
<text x="524.6" y="116.2">3</text>
<text x="609.1" y="119.8">21</text>
<text x="609.1" y="116.2">22</text>
<text x="615.6" y="118.4">22</text>
<text x="615.6" y="114.8">23</text>
<text x="520.1" y="121.9">6</text>
<text x="520.1" y="125.4">7</text>
<text x="524.6" y="123.3">5</text>
<text x="609.1" y="123.3">20</text>
<text x="615.6" y="125.4">20</text>
<text x="615.6" y="121.9">21</text>
<text x="520.1" y="128.9">8</text>
<text x="524.6" y="126.8">6</text>
<text x="524.6" y="130.4">7</text>
<text x="609.1" y="130.4">18</text>
<text x="609.1" y="126.8">19</text>
<text x="615.6" y="128.9">19</text>
<text x="518.1" y="136">10</text>
<text x="520.1" y="132.5">9</text>
<text x="524.6" y="133.9">8</text>
<text x="524.6" y="137.4">9</text>
<text x="609.1" y="137.4">16</text>
<text x="609.1" y="133.9">17</text>
<text x="615.6" y="136">17</text>
<text x="615.6" y="132.5">18</text>
<text x="518.1" y="139.5">11</text>
<text x="518.1" y="143.1">12</text>
<text x="524.6" y="140.9">10</text>
<text x="609.1" y="140.9">15</text>
<text x="615.6" y="143.1">15</text>
<text x="615.6" y="139.5">16</text>
<text x="518.1" y="146.6">13</text>
<text x="524.6" y="144.5">11</text>
<text x="524.6" y="148">12</text>
<text x="609.1" y="148">13</text>
<text x="609.1" y="144.5">14</text>
<text x="615.6" y="146.6">14</text>
<text x="518.1" y="150.1">14</text>
<text x="518.1" y="153.6">15</text>
<text x="524.6" y="151.5">13</text>
<text x="524.6" y="155">14</text>
<text x="609.1" y="155">11</text>
<text x="609.1" y="151.5">12</text>
<text x="615.6" y="153.6">12</text>
<text x="615.6" y="150.1">13</text>
<text x="518.1" y="157.2">16</text>
<text x="518.1" y="160.7">17</text>
<text x="524.6" y="158.6">15</text>
<text x="609.1" y="158.6">10</text>
<text x="615.6" y="160.7">10</text>
<text x="615.6" y="157.2">11</text>
<text x="518.1" y="164.2">18</text>
<text x="518.1" y="167.7">19</text>
<text x="524.6" y="162.1">16</text>
<text x="524.6" y="165.6">17</text>
<text x="611.1" y="165.6">8</text>
<text x="611.1" y="162.1">9</text>
<text x="615.6" y="167.7">8</text>
<text x="615.6" y="164.2">9</text>
<text x="518.1" y="171.3">20</text>
<text x="524.6" y="169.2">18</text>
<text x="524.6" y="172.7">19</text>
<text x="611.1" y="172.7">6</text>
<text x="611.1" y="169.2">7</text>
<text x="615.6" y="171.3">7</text>
<text x="518.1" y="174.8">21</text>
<text x="518.1" y="178.3">22</text>
<text x="524.6" y="176.2">20</text>
<text x="524.6" y="179.7">21</text>
<text x="611.1" y="176.2">5</text>
<text x="611.1" y="179.7">4</text>
<text x="615.6" y="174.8">6</text>
<text x="615.6" y="178.3">5</text>
<text x="518.1" y="181.9">23</text>
<text x="518.1" y="185.4">24</text>
<text x="524.6" y="183.3">22</text>
<text x="611.1" y="183.3">3</text>
<text x="615.6" y="181.9">4</text>
<text x="615.6" y="185.4">3</text>
<text x="117.8" y="188.9">1</text>
<text x="121.2" y="190.7">VIN</text>
<text x="137.9" y="190.7">VOUT</text>
<text x="148.3" y="188.9">5</text>
<text x="518.1" y="188.9">25</text>
<text x="524.6" y="186.8">23</text>
<text x="524.6" y="190.3">24</text>
<text x="611.1" y="186.8">2</text>
<text x="611.1" y="190.3">1</text>
<text x="615.6" y="188.9">2</text>
<text x="117.8" y="196">3</text>
<text x="121.2" y="197.7">EN</text>
<text x="140.8" y="197.7">BYP</text>
<text x="148.3" y="196">4</text>
<text x="518.1" y="192.4">26</text>
<text x="524.6" y="193.9">X</text>
<text x="611" y="193.9">X</text>
<text x="615.6" y="192.4">1</text>
<text x="202.5" y="352" transform="rotate(-90 202.5 352)">40</text>
<text x="209.5" y="352" transform="rotate(-90 209.5 352)">39</text>
<text x="216.6" y="352" transform="rotate(-90 216.6 352)">38</text>
<text x="223.7" y="352" transform="rotate(-90 223.7 352)">37</text>
<text x="230.7" y="352" transform="rotate(-90 230.7 352)">36</text>
<text x="237.8" y="352" transform="rotate(-90 237.8 352)">35</text>
<text x="244.8" y="352" transform="rotate(-90 244.8 352)">34</text>
<text x="251.9" y="352" transform="rotate(-90 251.9 352)">33</text>
<text x="258.9" y="352" transform="rotate(-90 258.9 352)">32</text>
<text x="266" y="352" transform="rotate(-90 266 352)">31</text>
<text x="225.4" y="359.3" transform="rotate(-90 225.4 359.3)">NC</text>
<text x="232.5" y="359.3" transform="rotate(-90 232.5 359.3)">NC</text>
<text x="218.4" y="362.1" transform="rotate(-90 218.4 362.1)">GND</text>
<text x="183.4" y="367.1">1</text>
<text x="189.8" y="368.8">SPI_SE</text>
<text x="204.3" y="367.8" transform="rotate(-90 204.3 367.8)">LDO2V5</text>
<text x="211.3" y="368.8" transform="rotate(-90 211.3 368.8)">VCOVDD</text>
<text x="239.5" y="367.8" transform="rotate(-90 239.5 367.8)">PAOUT1</text>
<text x="246.6" y="367.8" transform="rotate(-90 246.6 367.8)">PAOUT2</text>
<text x="254" y="366.4" transform="rotate(-90 254 366.4)">RFGND</text>
<text x="260.7" y="366" transform="rotate(-90 260.7 366)">PAVDD</text>
<text x="267.8" y="368.8">VDDVT</text>
<text x="268.1" y="368.5" transform="rotate(-90 268.1 368.5)">BUFVDD</text>
<text x="281.7" y="367.1">30</text>
<text x="183.4" y="374.1">2</text>
<text x="189.8" y="375.9">NC</text>
<text x="274.5" y="375.9">VT</text>
<text x="281.7" y="374.1">29</text>
<text x="183.4" y="381.2">3</text>
<text x="189.7" y="382.9">S</text>
<text x="271.3" y="383.3">GND</text>
<text x="281.7" y="381.2">28</text>
<text x="183.4" y="388.2">4</text>
<text x="281.7" y="388.2">27</text>
<text x="549.7" y="386.5">21</text>
<text x="551.7" y="390">1</text>
<text x="183.4" y="395.3">5</text>
<text x="190" y="390.3">BXX</text>
<text x="274.5" y="390.3">CP</text>
<text x="281.7" y="395.3">26</text>
<text x="555.2" y="391.8">NC</text>
<text x="190.4" y="396.7">SPIDATA/CS0</text>
<text x="265.3" y="397.1">REG1D8</text>
<text x="551.7" y="397.1">3</text>
<text x="555.2" y="398.8">RF_IN</text>
<text x="571.5" y="398.8">RF_OUT</text>
<text x="585.8" y="397.1">13</text>
<text x="629.4" y="400.2">SIN</text>
<text x="629.7" y="397.1">2</text>
<text x="183.4" y="402.3">6</text>
<text x="190.4" y="404.1">SPILE/CS1</text>
<text x="268.8" y="404.5">XTAL2</text>
<text x="281.7" y="402.3">25</text>
<text x="551.7" y="404.1">5</text>
<text x="555.2" y="405.9">PA_EN</text>
<text x="183.4" y="409.4">7</text>
<text x="190.5" y="411.2">SPICLK/CS2</text>
<text x="269.2" y="411.5">XTAL1</text>
<text x="281.7" y="409.4">24</text>
<text x="183.4" y="416.5">8</text>
<text x="190.2" y="418.2">VDD33_DIG</text>
<text x="261.4" y="418.6">REG1D8_1</text>
<text x="281.7" y="416.5">23</text>
<text x="563.7" y="417.5" transform="rotate(-90 563.7 417.5)">NC</text>
<text x="567.3" y="417.5" transform="rotate(-90 567.3 417.5)">NC</text>
<text x="570.8" y="417.5" transform="rotate(-90 570.8 417.5)">NC</text>
<text x="574.3" y="417.5" transform="rotate(-90 574.3 417.5)">NC</text>
<text x="577.8" y="417.5" transform="rotate(-90 577.8 417.5)">PDET</text>
<text x="183.4" y="423.5">9</text>
<text x="190.3" y="425.3">V2D5_PLL</text>
<text x="265.6" y="425.6">VDD3V3</text>
<text x="281.7" y="423.5">22</text>
<text x="562.3" y="420.4" transform="rotate(-90 562.3 420.4)">6</text>
<text x="565.9" y="420.4" transform="rotate(-90 565.9 420.4)">7</text>
<text x="569.4" y="420.4" transform="rotate(-90 569.4 420.4)">8</text>
<text x="572.9" y="420.4" transform="rotate(-90 572.9 420.4)">9</text>
<text x="576.4" y="422.4" transform="rotate(-90 576.4 422.4)">10</text>
<text x="183.4" y="430.6">10</text>
<text x="190.1" y="432">VT_MOD</text>
<text x="281.7" y="430.6">21</text>
<text x="270.6" y="432.3">AVT2</text>
<text x="204.3" y="443.8" transform="rotate(-90 204.3 443.8)">RF_VT2</text>
<text x="211.3" y="444" transform="rotate(-90 211.3 444)">NC</text>
<text x="218.4" y="443.5" transform="rotate(-90 218.4 443.5)">AVDD_6</text>
<text x="225.4" y="443.5" transform="rotate(-90 225.4 443.5)">AVT1</text>
<text x="232.5" y="443.5" transform="rotate(-90 232.5 443.5)">ACP1</text>
<text x="239.5" y="443.3" transform="rotate(-90 239.5 443.3)">AOUT1</text>
<text x="246.6" y="443.1" transform="rotate(-90 246.6 443.1)">AVDD_6.5</text>
<text x="253.6" y="443.6" transform="rotate(-90 253.6 443.6)">NC</text>
<text x="260.7" y="443.3" transform="rotate(-90 260.7 443.3)">AOUT2</text>
<text x="267.4" y="443.6" transform="rotate(-90 267.4 443.6)">ACP</text>
<text x="202.5" y="450.3" transform="rotate(-90 202.5 450.3)">11</text>
<text x="209.5" y="450.3" transform="rotate(-90 209.5 450.3)">12</text>
<text x="216.6" y="450.3" transform="rotate(-90 216.6 450.3)">13</text>
<text x="223.7" y="450.3" transform="rotate(-90 223.7 450.3)">14</text>
<text x="230.7" y="450.3" transform="rotate(-90 230.7 450.3)">15</text>
<text x="237.8" y="450.3" transform="rotate(-90 237.8 450.3)">16</text>
<text x="244.8" y="450.3" transform="rotate(-90 244.8 450.3)">17</text>
<text x="251.9" y="450.3" transform="rotate(-90 251.9 450.3)">18</text>
<text x="258.9" y="450.3" transform="rotate(-90 258.9 450.3)">19</text>
<text x="266" y="450.3" transform="rotate(-90 266 450.3)">20</text>
</g>
<g font-size="3.2">
<text x="117.8" y="192.4">2</text>
<text x="121.2" y="194.2">GND</text>
<text x="572.9" y="376.1" transform="rotate(-90 572.9 376.1)">17</text>
<text x="576.4" y="376.1" transform="rotate(-90 576.4 376.1)">16</text>
<text x="574" y="384.8" transform="rotate(-90 574 384.8)">GND</text>
<text x="577.5" y="384.8" transform="rotate(-90 577.5 384.8)">GND</text>
<text x="585.8" y="390">15</text>
<text x="551.7" y="393.5">2</text>
<text x="555.2" y="395.3">GND</text>
<text x="577" y="395.3">GND</text>
<text x="577" y="391.8">GND</text>
<text x="585.8" y="393.5">14</text>
<text x="636.4" y="393.2" transform="rotate(-90 636.4 393.2)">1</text>
<text x="551.7" y="400.6">4</text>
<text x="585.8" y="400.6">12</text>
<text x="338.8" y="402.3">4</text>
<text x="357.7" y="402.3">3</text>
<text x="555.2" y="402.3">GND</text>
<text x="577" y="405.9">GND</text>
<text x="577" y="402.3">GND</text>
<text x="585.8" y="404.1">11</text>
<text x="636.4" y="403.1" transform="rotate(-90 636.4 403.1)">3</text>
<text x="338.8" y="409.4">1</text>
<text x="357.7" y="409.4">2</text>
</g>
<g font-size="3.2" fill="#f00">
<text x="562.3" y="376.1" transform="rotate(-90 562.3 376.1)">20</text>
<text x="565.9" y="376.1" transform="rotate(-90 565.9 376.1)">19</text>
<text x="569.4" y="376.1" transform="rotate(-90 569.4 376.1)">18</text>
<text x="563.4" y="386.2" transform="rotate(-90 563.4 386.2)">VCC1</text>
<text x="566.9" y="386.2" transform="rotate(-90 566.9 386.2)">VCC2</text>
<text x="570.4" y="386.2" transform="rotate(-90 570.4 386.2)">VCC3</text>
</g>
<g font-size="2.1" fill="#a54b4b">
<text x="154.5" y="56.3" transform="rotate(-90 154.5 56.3)">16</text>
<text x="131.9" y="63.3">1</text>
<text x="140.8" y="65.1">PG</text>
<text x="160.6" y="65.1">PGND_2</text>
<text x="177" y="63.3">15</text>
<text x="131.9" y="66.9">2</text>
<text x="131.9" y="70.4">3</text>
<text x="140.8" y="68.6">EN/SYNC</text>
<text x="156.3" y="66.4" transform="rotate(-90 156.3 66.4)">IN</text>
<text x="160.6" y="68.6">PGND_1</text>
<text x="177" y="66.9">14</text>
<text x="131.9" y="73.9">4</text>
<text x="131.9" y="77.4">5</text>
<text x="140.8" y="72.1">FB</text>
<text x="140.8" y="75.7">VCC</text>
<text x="165.2" y="75.7">BST</text>
<text x="177" y="77.4">12</text>
<text x="177" y="73.9">13</text>
<text x="130.5" y="81">68</text>
<text x="140.8" y="79.2">AGND</text>
<text x="140.8" y="82.7">SW_1</text>
<text x="162.2" y="82.7">OUT_3</text>
<text x="163.2" y="79.2">SW_4</text>
<text x="177" y="81">911</text>
<text x="130.5" y="84.5">68</text>
<text x="130.5" y="88">68</text>
<text x="140.8" y="86.2">SW_2</text>
<text x="140.8" y="89.8">SW_3</text>
<text x="162.2" y="86.2">OUT_2</text>
<text x="162.4" y="89.8">OUT_1</text>
<text x="177" y="84.5">911</text>
<text x="177.2" y="88">911</text>
</g>
</svg>
